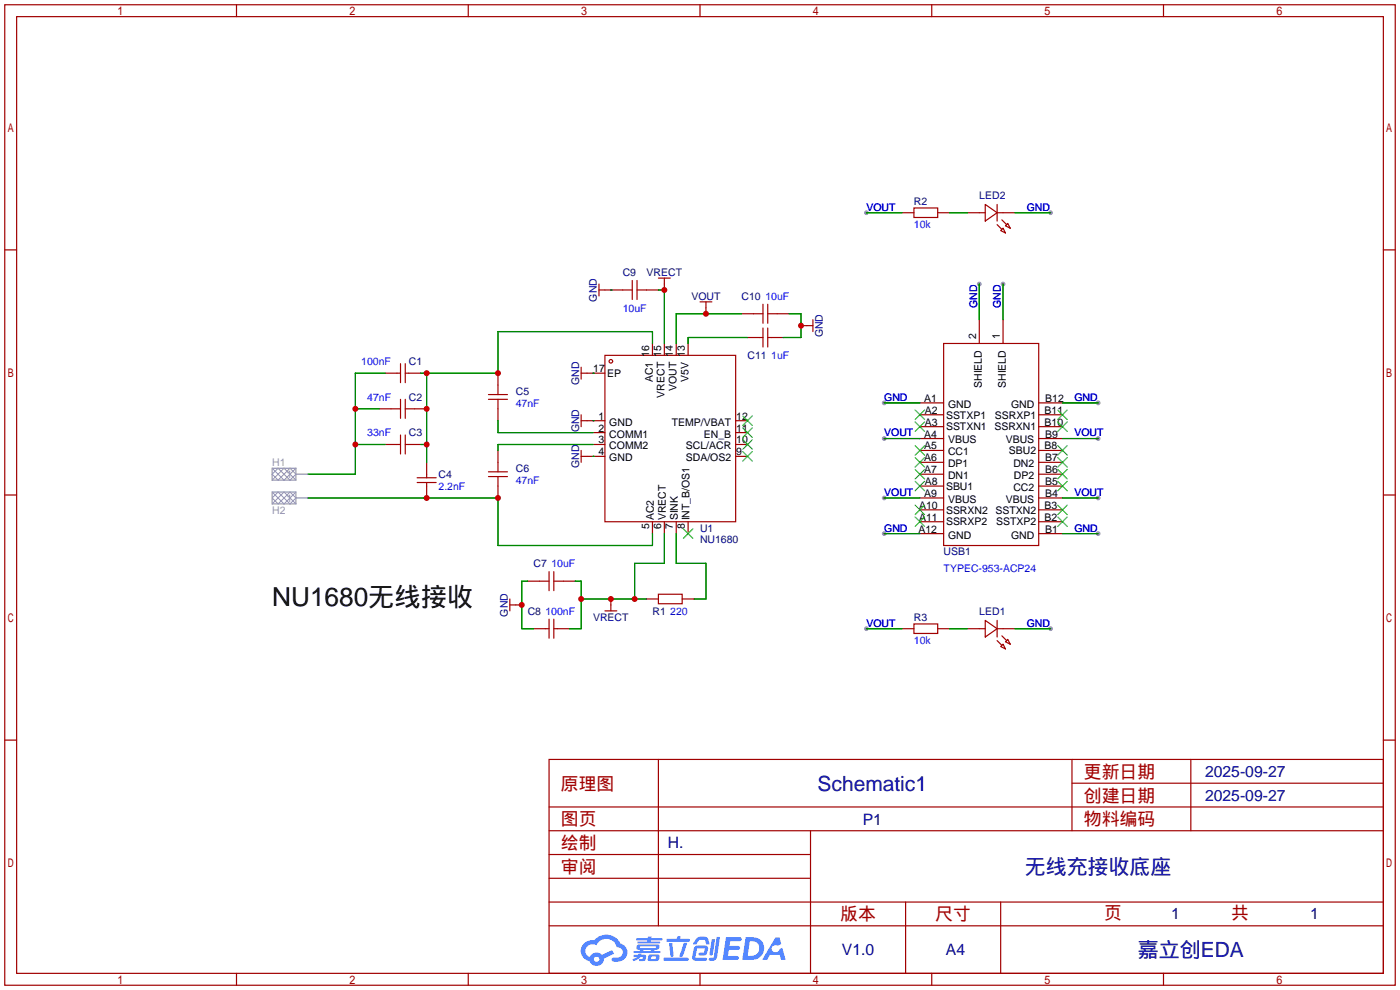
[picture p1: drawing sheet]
<svg xmlns="http://www.w3.org/2000/svg" width="299mm" height="212mm" viewBox="0 0 299 212" stroke-linecap="round" stroke-linejoin="round" font-family="sans-serif">
<g fill="#999">
<circle cx="234.7" cy="93.7" r=".51"/>
<circle cx="234.7" cy="106.4" r=".51"/>
<circle cx="189" cy="106.4" r=".51"/>
<circle cx="189" cy="93.7" r=".51"/>
<circle cx="189" cy="86.1" r=".51"/>
<circle cx="234.7" cy="86.1" r=".51"/>
<circle cx="234.7" cy="114" r=".51"/>
<circle cx="189" cy="114" r=".51"/>
<circle cx="209.3" cy="60.7" r=".51"/>
<circle cx="214.4" cy="60.7" r=".51"/>
<circle cx="224.5" cy="134.4" r=".51"/>
<circle cx="224.5" cy="45.5" r=".51"/>
<circle cx="185.2" cy="134.4" r=".51"/>
<circle cx="185.2" cy="45.5" r=".51"/>
</g>
<g fill="none" stroke="#a10000" stroke-width=".25">
<path d="M1 1h297.2v209.6h-297.2zM3.6 3.6h292.1v204.4h-292.1zM50.5 1v2.6M100.1 1v2.6M149.6 1v2.6M199.1 1v2.6M248.7 1v2.6M1 53.4h2.6M295.7 53.4h2.5M1 105.8h2.6M295.7 105.8h2.5M1 158.2h2.6"/>
<path d="M295.7 158.2h2.5M117.3 162.3h178.4v45.7h-178.4zM117.3 177.5h178.4M117.3 172.5h178.4M140.7 162.3v35.6M173.2 177.5v30.5M229.1 162.3v15.2M229.1 167.4h66.6M254.5 162.3v15.2M117.3 182.6h55.9M117.3 197.9h178.4M117.3 192.8h178.4"/>
<path d="M117.3 187.7h55.9M193.5 192.8v15.2M213.9 192.8v15.2M50.5 208v2.6M100.1 208v2.6M149.6 208v2.6M199.1 208v2.6M248.7 208v2.6"/>
</g>
<g fill="#5487ff">
<path d="M155.2 200.3h2.6a.48 .48 0 0 1 .7 .4 .48 .48 0 0 1-.6 .4h-1.8l-.2 1.1h1.9a.43 .43 0 0 1 .4 .4 .43 .43 0 0 1-.5 .4h-1.9l-.2 1.3h1.7a.45 .45 0 0 1 .5 .2 .45 .45 0 0 1-.1 .6h-3.3z"/>
<path d="M165.7 200.3h.9l.4 1.5-.8 .3a.84 .84 0 0 0-1.2 .3 .84 .84 0 0 0 .4 1.1 .84 .84 0 0 0 1.1-.4l.1-.2 .6-.3 .7 2.5h-1l-.2-1h-2.1l-.6 1h-1.1z"/>
<path d="M152.1 200.8h.7l-.5 3.1a.36 .36 0 0 1-.3 .3 .36 .36 0 0 1-.4-.3z"/>
<path d="M153.2 200.2h.7l-.6 4.3a1.13 1.13 0 0 1-1.8 .6l.2-.4h.7l.2-.2z"/>
<path d="M148.9 200.6l.6-.4h1a.77 .77 0 0 1 .9 .5l.3 1-.2 .2h-.5l-.3-.9-.2-.2-1 .1-.7 1-.6-.1-.1-.2z"/>
<path d="M148.4 202.4l.6-.3h1.7a.81 .81 0 0 1 .7 .5 .81 .81 0 0 1-.2 .8 .81 .81 0 0 1-.9 .8h-.7a.32 .32 0 0 1-.3-.3 .32 .32 0 0 1 .4-.3h.7l.2-.9-1.6 .1-.4 1.8 2.2 .1a.32 .32 0 0 1 .3 .4 .32 .32 0 0 1-.4 .2h-2.2l-.5-.3-.1-.5z"/>
<path d="M141.9 204.7h5a.33 .33 0 0 1 .3 .3 .33 .33 0 0 1-.3 .3h-4.9l-.2-.1z"/>
<path d="M146.1 201.5h.8l-.7 2a.98 .98 0 0 1-.7 1.1l-.3-.3z"/>
<path d="M143 201.6h.7l.3 2.5a.34 .34 0 0 1-.3 .4 .34 .34 0 0 1-.4-.3z"/>
<path d="M142.5 200.7h2.1l.3-.6h.6l-.1 .6h1.7a.32 .32 0 0 1 .4 .3 .32 .32 0 0 1-.4 .3h-4.5l-.2-.2z"/>
<path d="M135.5 204.1h.9l.1-.3h.6v.3h.8a.82 .82 0 0 1-.5 1.3h-.8v-.4l.7-.1 .1-.3a.68 .68 0 0 0-1 .4l-1.1 .4-.1-.4 .9-.5h-.7z"/>
<path d="M136 200.5h2.4l.1-.3h.7v.3h2.2l.2 .3-.2 .2h-2.3v.2h1.8l.2 .3-.2 .1h-4.5l-.1-.4h2l.1-.2h-2.3l-.1-.2z"/>
<path d="M159.4 200.3l-.8 4.9h1.7a2.5 2.5 0 0 0 3-2.5 2.5 2.5 0 0 0-3.1-2.4zM160.3 201.1a1.61 1.61 0 0 1 2 1.5 1.61 1.61 0 0 1-1.8 1.7h-.7z"/>
<path d="M136.2 202a.55 .55 0 0 0-.2 .8 .55 .55 0 0 0 .7 .2l.1 .3h-1.3v.3l5.4 .1 .3-.2-.2-.2h-1.2l.2-.3a.7 .7 0 0 0 .8-.3 .7 .7 0 0 0 0-.8l-4.2-.1zM136.8 202.3l3.3-.1 .1 .1-.2 .3h-3.2zM137.5 203h1.7l-.2 .3h-1.4z"/>
<path d="M138.6 204.2a1.05 1.05 0 0 0 0 1.2 2.91 2.91 0 0 0 2.2-.2 .98 .98 0 0 0 0-1.2h-1.6zM139.2 204.5l.9-.1 .1 .4-.2 .2-.8-.1z"/>
<path d="M124.9 201.6a2.23 2.23 0 0 0-.7 2.3 2.23 2.23 0 0 0 1.8 1.6 1.58 1.58 0 0 0 1.8 .9 1.58 1.58 0 0 0 1.3-1.5l2.2-1.1-.5-.7-2.1 1a1.65 1.65 0 0 0-2.7 .4 1.45 1.45 0 0 1-.8-1.9 1.45 1.45 0 0 1 2-.7l.3 .1a2.3 2.3 0 0 1 2.3-1.3 2.3 2.3 0 0 1 2 1.7 1.12 1.12 0 0 1 1.3 1 1.12 1.12 0 0 1-1.1 1.2h-.7a.45 .45 0 0 0-.6 .4 .45 .45 0 0 0 .5 .5 2.21 2.21 0 0 0 2.2-.5 2.21 2.21 0 0 0 .5-2.3 2.13 2.13 0 0 0-1.3-1.1 3.3 3.3 0 0 0-5.6-.7l-1.1 .1zM127 205a.57 .57 0 0 1 1.1 0 .57 .57 0 0 1-1.1 0z"/>
</g>
<g fill="none" stroke="#a10000" stroke-width=".25">
<path d="M135.1 59.9v4.1M136.1 59.9v4.1M140.7 59.4h2.6M142 59.4v2.6M192.8 45.5h2.5M195.3 44.4h5.1v2.1h-5.1zM200.4 45.5h2.5M206.8 45.5h3.8M210.6 43.7l2.5 1.8-2.5 1.7zM213.1 43.7v3.5M213.1 48l1 1M213.1 45.5h3.8"/>
<path d="M213.9 49.3l.5-.5 .5 1zM214.1 47l1 1M214.9 48.3l.5-.5 .5 1zM82.3 79.8h3.3M85.6 77.7v4.1M86.6 79.8h3.3M86.6 77.7v4.1M106.4 79.8v4.5M124.2 79.8h5.1M124.2 78.5v2.5M128 62h7.1M128 60.7v2.5"/>
<path d="M129.3 75.9h27.9v35.6h-27.9zM136.1 62h4.6M139.4 73.4v2.5M142 73.4v2.5M144.5 73.4v2.5M147.1 73.4v2.5M149.6 64.5h2.5M150.9 64.5v2.6M158.5 67.1h4.6M159.8 72.1h3.3M163.1 65v4.1M163.1 70.1v4.1"/>
<path d="M164.1 67.1h4.6M164.1 65v4.1M164.1 70.1v4.1M164.1 72.1h3.3M171.2 69.6h2.5M173.7 68.3v2.6M201.7 73.4h20.3v43.2h-20.3zM209.3 68.3v5.1M214.4 68.3v5.1M81 87.4h4.6M82.3 95h3.3M85.6 85.3v4.1"/>
<path d="M85.6 93v4M86.6 95h3.3M86.6 85.3v4.1M86.6 93v4M86.6 87.4h4.6M91.2 98.8v3.3M104.4 84.3h4.1M104.4 85.3h4.1M106.4 85.3v4.6M106.4 96.3v4.5M124.2 89.9h5.1M124.2 97.5h5.1"/>
<path d="M124.2 88.6v2.6M124.2 96.3v2.5M126.7 92.5h2.6M126.7 95h2.6M157.2 89.9h2.6M157.2 92.5h2.6M157.2 95h2.6M157.2 97.5h2.6M196.6 88.6h5.1M196.6 91.2h5.1M196.6 96.3h5.1M196.6 86.1h5.1"/>
<path d="M196.6 93.7h5.1M196.6 98.8h5.1M222 88.6h5.1M222 91.2h5.1M222 96.3h5.1M222 86.1h5.1M222 93.7h5.1M222 98.8h5.1M89.2 103.1h4M89.2 102.1h4M91.2 103.1v3.3M104.4 100.8h4.1"/>
<path d="M104.4 101.9h4.1M106.4 101.9v4.5M139.4 111.5v2.5M142 111.5v2.5M144.5 111.5v2.5M147.1 111.5v2.5M196.6 109h5.1M196.6 111.5h5.1M196.6 103.9h5.1M196.6 101.3h5.1M196.6 106.4h5.1M196.6 114h5.1"/>
<path d="M222 109h5.1M222 111.5h5.1M222 103.9h5.1M222 101.3h5.1M222 106.4h5.1M222 114h5.1M109 129.3h2.5M109 128v2.6M112.8 124.2h4.5M114 134.4h3.3M117.3 122.2v4M117.3 132.3v4.1"/>
<path d="M118.4 124.2h4.5M118.4 122.2v4M118.4 132.3v4.1M118.4 134.4h3.3M129.3 130.6h2.5M130.6 128v2.6M138.2 128h2.5M140.7 127h5.1v2h-5.1zM145.8 128h2.5M192.8 134.4h2.5M195.3 133.4h5.1v2h-5.1zM200.4 134.4h2.5"/>
<path d="M206.8 134.4h3.8M210.6 132.6l2.5 1.8-2.5 1.7zM213.1 134.4h3.8M213.1 136.9l1 1M213.1 132.6v3.5M213.9 138.2l.5-.5 .5 1zM214.1 135.9l1 1M214.9 137.2l.5-.5 .5 1z"/>
<circle cx="130.6" cy="77.2" r=".38"/>
</g>
<g fill="none" stroke="#3c3" stroke-width=".25">
<path d="M158.7 96.5l2.1 2.1M158.7 94l2.1 2M158.7 91.4l2.1 2.1M158.7 88.9l2.1 2M160.8 96.5l-2.1 2.1M160.8 94l-2.1 2M160.8 91.4l-2.1 2.1M160.8 88.9l-2.1 2M195.6 90.2l2 2M195.6 87.6l2 2.1M195.6 97.8l2 2M195.6 95.2l2 2.1"/>
<path d="M197.6 90.2l-2 2M197.6 87.6l-2 2.1M197.6 97.8l-2 2M197.6 95.2l-2 2.1M226.1 87.6l2 2.1M226.1 90.2l2 2M226.1 95.2l2 2.1M226.1 97.8l2 2M228.1 87.6l-2 2.1M228.1 90.2l-2 2M228.1 95.2l-2 2.1M228.1 97.8l-2 2"/>
<path d="M146 113l2.1 2.1M148.1 113l-2.1 2.1M195.6 110.5l2 2M195.6 107.9l2 2.1M195.6 102.9l2 2M195.6 100.3l2 2.1M197.6 110.5l-2 2M197.6 107.9l-2 2.1M197.6 102.9l-2 2M197.6 100.3l-2 2.1M226.1 107.9l2 2.1M226.1 110.5l2 2"/>
<path d="M226.1 100.3l2 2.1M226.1 102.9l2 2M228.1 107.9l-2 2.1M228.1 110.5l-2 2M228.1 100.3l-2 2.1M228.1 102.9l-2 2"/>
</g>
<g fill="none" stroke="#008700" stroke-width=".25">
<path d="M185.2 45.5h7.6M202.9 45.5h3.9M216.9 45.5h7.6M82.3 79.8h-6.4v21.5h-10.1M91.2 79.8v19M126.7 79.8h.1M130.6 62h.1M139.4 73.4v-2.5h-33v8.9h-16.5M140.7 62h1.3v11.4M158.5 67.1h-14v6.3M159.8 72.1h-12.7v1.3M168.7 67.1h2.5v5h-3.8"/>
<path d="M209.3 60.7v7.6M214.4 60.7v7.6M75.9 95h6.4M75.9 87.4h5.1M89.9 95h1.3M106.4 89.9v2.6h20.3M126.7 89.9h.1M126.7 97.5h.1M126.7 95h-20.3v1.3M189 93.7h7.6M189 86.1h7.6M227.1 93.7h7.6"/>
<path d="M227.1 86.1h7.6M65.8 106.4h40.6v10.2h33v-2.6M142 114v6.4h-6.4v7.6M144.5 114v6.4h6.4v7.6h-2.6M189 106.4h7.6M189 114h7.6M227.1 106.4h7.6M227.1 114h7.6M112.8 124.2h-1.3v10.2h2.5M122.9 124.2h1.3v10.2h-2.5M124.2 128h14M185.2 134.4h7.6"/>
<path d="M202.9 134.4h3.9M216.9 134.4h7.6"/>
</g>
<path d="M58.2 101.3l1.2 1.3 2.6-2.5 1.2 1.2-1.2 1.3-2.6-2.5zM58.2 102.6l2.5-2.5 2.5 2.5M58.2 100.1l2.5 2.5 2.5-2.5M58.2 107.7l2.5-2.5 2.5 2.5M58.2 105.2l2.5 2.5 2.5-2.5M59.4 105.2l-1.2 1.2 1.2 1.3 2.6-2.5 1.2 1.2-1.2 1.3z" fill="none" stroke="#999" stroke-width=".21"/>
<path d="M58.2 100.1h5v2.5h-5zM58.2 105.2h5v2.5h-5zM63.2 101.3h2.6M63.2 106.4h2.6" fill="none" stroke="#999" stroke-width=".25"/>
<g fill="#c00">
<circle cx="75.9" cy="95" r=".63"/>
<circle cx="75.9" cy="87.4" r=".63"/>
<circle cx="106.4" cy="79.8" r=".63"/>
<circle cx="91.2" cy="95" r=".63"/>
<circle cx="91.2" cy="79.8" r=".63"/>
<circle cx="91.2" cy="87.4" r=".63"/>
<circle cx="106.4" cy="106.4" r=".63"/>
<circle cx="91.2" cy="106.4" r=".63"/>
<circle cx="150.9" cy="67.1" r=".63"/>
<circle cx="111.5" cy="129.3" r=".63"/>
<circle cx="135.6" cy="128" r=".63"/>
<circle cx="130.6" cy="128" r=".63"/>
<circle cx="124.2" cy="128" r=".63"/>
<circle cx="142" cy="62" r=".63"/>
<circle cx="171.2" cy="69.6" r=".63"/>
</g>
<text font-size="5.6" x="58.2" y="129.4">NU1680无线接收</text>
<g font-size="4.5" fill="#000080">
<text x="174.7" y="169">Schematic1</text>
<text x="219" y="186.8">无线充接收底座</text>
<text x="243.2" y="204.6">嘉立创EDA</text>
</g>
<g font-size="3.8" fill="#a00000">
<text x="231.6" y="166.2">更新日期</text>
<text x="119.9" y="168.8">原理图</text>
<text x="231.6" y="171.3">创建日期</text>
<text x="119.9" y="176.4">图页</text>
<text x="231.6" y="176.4">物料编码</text>
<text x="119.9" y="181.5">绘制</text>
<text x="119.9" y="186.6">审阅</text>
<text x="179.6" y="196.7">版本</text>
<text x="199.9" y="196.7">尺寸</text>
<text x="236" y="196.5">页</text>
<text x="263.1" y="196.5">共</text>
</g>
<g font-size="3.4" fill="#000080">
<text x="257.6" y="166.1">2025-09-27</text>
<text x="257.6" y="171.2">2025-09-27</text>
<text x="184.4" y="176.2">P1</text>
<text x="142.7" y="181.3">H.</text>
<text x="250.3" y="196.3">1</text>
<text x="280" y="196.3">1</text>
<text x="179.9" y="204.2">V1.0</text>
<text x="202.2" y="204.2">A4</text>
</g>
<g font-size="2.2" fill="#00f">
<text x="185.2" y="45">VOUT</text>
<text x="219.5" y="45">GND</text>
<text x="195.3" y="48.8">10k</text>
<text x="163.6" y="64.1">10uF</text>
<text x="208.8" y="65.8" transform="rotate(-90 208.8 65.8)">GND</text>
<text x="213.9" y="65.8" transform="rotate(-90 213.9 65.8)">GND</text>
<text x="133.1" y="66.6">10uF</text>
<text x="164.8" y="76.8">1uF</text>
<text x="77.2" y="78">100nF</text>
<text x="78.5" y="85.7">47nF</text>
<text x="110.2" y="86.9">47nF</text>
<text x="189" y="85.7">GND</text>
<text x="229.6" y="85.7">GND</text>
<text x="78.5" y="93.3">33nF</text>
<text x="189" y="93.3">VOUT</text>
<text x="229.6" y="93.3">VOUT</text>
<text x="93.7" y="104.7">2.2nF</text>
<text x="110.2" y="103.4">47nF</text>
<text x="189" y="106">VOUT</text>
<text x="229.6" y="106">VOUT</text>
<text x="189" y="113.6">GND</text>
<text x="229.6" y="113.6">GND</text>
<text x="117.9" y="121.2">10uF</text>
<text x="201.7" y="122.2">TYPEC-953-ACP24</text>
<text x="116.6" y="131.4">100nF</text>
<text x="143.3" y="131.4">220</text>
<text x="185.2" y="133.9">VOUT</text>
<text x="195.3" y="137.7">10k</text>
<text x="219.5" y="133.9">GND</text>
</g>
<g font-size="2.2" fill="#000080">
<text x="195.3" y="43.7">R2</text>
<text x="209.3" y="42.5">LED2</text>
<text x="133.1" y="59">C9</text>
<text x="138.2" y="59">VRECT</text>
<text x="127.6" y="64.5" transform="rotate(-90 127.6 64.5)">GND</text>
<text x="147.8" y="64.1">VOUT</text>
<text x="158.5" y="64.1">C10</text>
<text x="159.8" y="76.8">C11</text>
<text x="175.8" y="72.1" transform="rotate(-90 175.8 72.1)">GND</text>
<text x="87.4" y="78">C1</text>
<text x="123.8" y="82.2" transform="rotate(-90 123.8 82.2)">GND</text>
<text x="87.4" y="85.7">C2</text>
<text x="110.2" y="84.4">C5</text>
<text x="87.4" y="93.3">C3</text>
<text x="123.8" y="92.4" transform="rotate(-90 123.8 92.4)">GND</text>
<text x="110.2" y="100.9">C6</text>
<text x="123.8" y="100" transform="rotate(-90 123.8 100)">GND</text>
<text x="93.7" y="102.2">C4</text>
<text x="149.6" y="113.6">U1</text>
<text x="149.6" y="116.1">NU1680</text>
<text x="201.7" y="118.7">USB1</text>
<text x="114" y="121.2">C7</text>
<text x="108.5" y="131.8" transform="rotate(-90 108.5 131.8)">GND</text>
<text x="112.8" y="131.4">C8</text>
<text x="139.4" y="131.4">R1</text>
<text x="209.3" y="131.4">LED1</text>
<text x="126.8" y="132.6">VRECT</text>
<text x="195.3" y="132.6">R3</text>
</g>
<g font-size="2.2">
<text x="138.7" y="76.3" transform="rotate(-90 138.7 76.3)">16</text>
<text x="141.3" y="76.3" transform="rotate(-90 141.3 76.3)">15</text>
<text x="143.8" y="76.3" transform="rotate(-90 143.8 76.3)">14</text>
<text x="146.4" y="76.3" transform="rotate(-90 146.4 76.3)">13</text>
<text x="208.6" y="72.5" transform="rotate(-90 208.6 72.5)">2</text>
<text x="213.7" y="72.5" transform="rotate(-90 213.7 72.5)">1</text>
<text x="126.8" y="79.5">17</text>
<text x="129.8" y="80.6">EP</text>
<text x="139.5" y="81.7" transform="rotate(-90 139.5 81.7)">AC1</text>
<text x="144.6" y="83.6" transform="rotate(-90 144.6 83.6)">VOUT</text>
<text x="147.1" y="81.6" transform="rotate(-90 147.1 81.6)">V5V</text>
<text x="209.9" y="82.9" transform="rotate(-90 209.9 82.9)">SHIELD</text>
<text x="214.9" y="82.9" transform="rotate(-90 214.9 82.9)">SHIELD</text>
<text x="127.9" y="89.7">1</text>
<text x="142" y="85" transform="rotate(-90 142 85)">VRECT</text>
<text x="157.4" y="89.7">12</text>
<text x="197.5" y="85.9">A1</text>
<text x="197.7" y="88.4">A2</text>
<text x="202.2" y="89.4">SSTXP1</text>
<text x="202.6" y="87.2">GND</text>
<text x="212.6" y="89.4">SSRXP1</text>
<text x="216.1" y="87.2">GND</text>
<text x="223.3" y="88.4">B11</text>
<text x="223.4" y="85.9">B12</text>
<text x="127.9" y="92.2">2</text>
<text x="127.9" y="94.8">3</text>
<text x="130.2" y="91">GND</text>
<text x="130.2" y="93.5">COMM1</text>
<text x="143.6" y="91">TEMP/VBAT</text>
<text x="150.4" y="93.5">EN_B</text>
<text x="157.4" y="94.8">10</text>
<text x="157.4" y="92.2">11</text>
<text x="197.5" y="93.5">A4</text>
<text x="197.7" y="91">A3</text>
<text x="202.2" y="92">SSTXN1</text>
<text x="202.6" y="94.8">VBUS</text>
<text x="212.5" y="92">SSRXN1</text>
<text x="215" y="94.8">VBUS</text>
<text x="223.3" y="91">B10</text>
<text x="223.4" y="93.5">B9</text>
<text x="127.9" y="97.3">4</text>
<text x="130.2" y="96.1">COMM2</text>
<text x="130.2" y="98.6">GND</text>
<text x="146.6" y="98.6">SDA/OS2</text>
<text x="146.6" y="96.1">SCL/ACR</text>
<text x="157.4" y="97.3">9</text>
<text x="197.5" y="101.1">A7</text>
<text x="197.5" y="98.6">A6</text>
<text x="197.5" y="96.1">A5</text>
<text x="202.6" y="99.9">DP1</text>
<text x="202.6" y="97.3">CC1</text>
<text x="215.6" y="97.1">SBU2</text>
<text x="216.6" y="99.9">DN2</text>
<text x="223.3" y="96.1">B8</text>
<text x="223.4" y="98.6">B7</text>
<text x="223.4" y="101.1">B6</text>
<text x="197.5" y="106.2">A9</text>
<text x="197.7" y="103.7">A8</text>
<text x="202.2" y="104.7">SBU1</text>
<text x="202.6" y="107.5">VBUS</text>
<text x="202.6" y="102.4">DN1</text>
<text x="215" y="107.5">VBUS</text>
<text x="216.6" y="104.9">CC2</text>
<text x="216.7" y="102.4">DP2</text>
<text x="223.4" y="103.7">B5</text>
<text x="223.4" y="106.2">B4</text>
<text x="138.7" y="113.1" transform="rotate(-90 138.7 113.1)">5</text>
<text x="139.8" y="111.2" transform="rotate(-90 139.8 111.2)">AC2</text>
<text x="141.3" y="113.1" transform="rotate(-90 141.3 113.1)">6</text>
<text x="142.3" y="111.2" transform="rotate(-90 142.3 111.2)">VRECT</text>
<text x="143.8" y="113.1" transform="rotate(-90 143.8 113.1)">7</text>
<text x="144.8" y="111.2" transform="rotate(-90 144.8 111.2)">SINK</text>
<text x="146.4" y="113.1" transform="rotate(-90 146.4 113.1)">8</text>
<text x="147.4" y="111.2" transform="rotate(-90 147.4 111.2)">INT_B/OS1</text>
<text x="196.3" y="113.8">A12</text>
<text x="196.4" y="111.3">A11</text>
<text x="196.4" y="108.8">A10</text>
<text x="202.2" y="112.3">SSRXP2</text>
<text x="202.2" y="109.8">SSRXN2</text>
<text x="212.8" y="109.8">SSTXN2</text>
<text x="212.9" y="112.3">SSTXP2</text>
<text x="223.3" y="108.8">B3</text>
<text x="223.3" y="111.3">B2</text>
<text x="223.4" y="113.8">B1</text>
<text x="202.6" y="115.1">GND</text>
<text x="216.1" y="115.1">GND</text>
</g>
<g font-size="2.2" fill="#999">
<text x="58.2" y="99.6">H1</text>
<text x="61.2" y="102.2">1</text>
<text x="61.2" y="107.2">1</text>
<text x="58.2" y="109.8">H2</text>
</g>
</svg>
